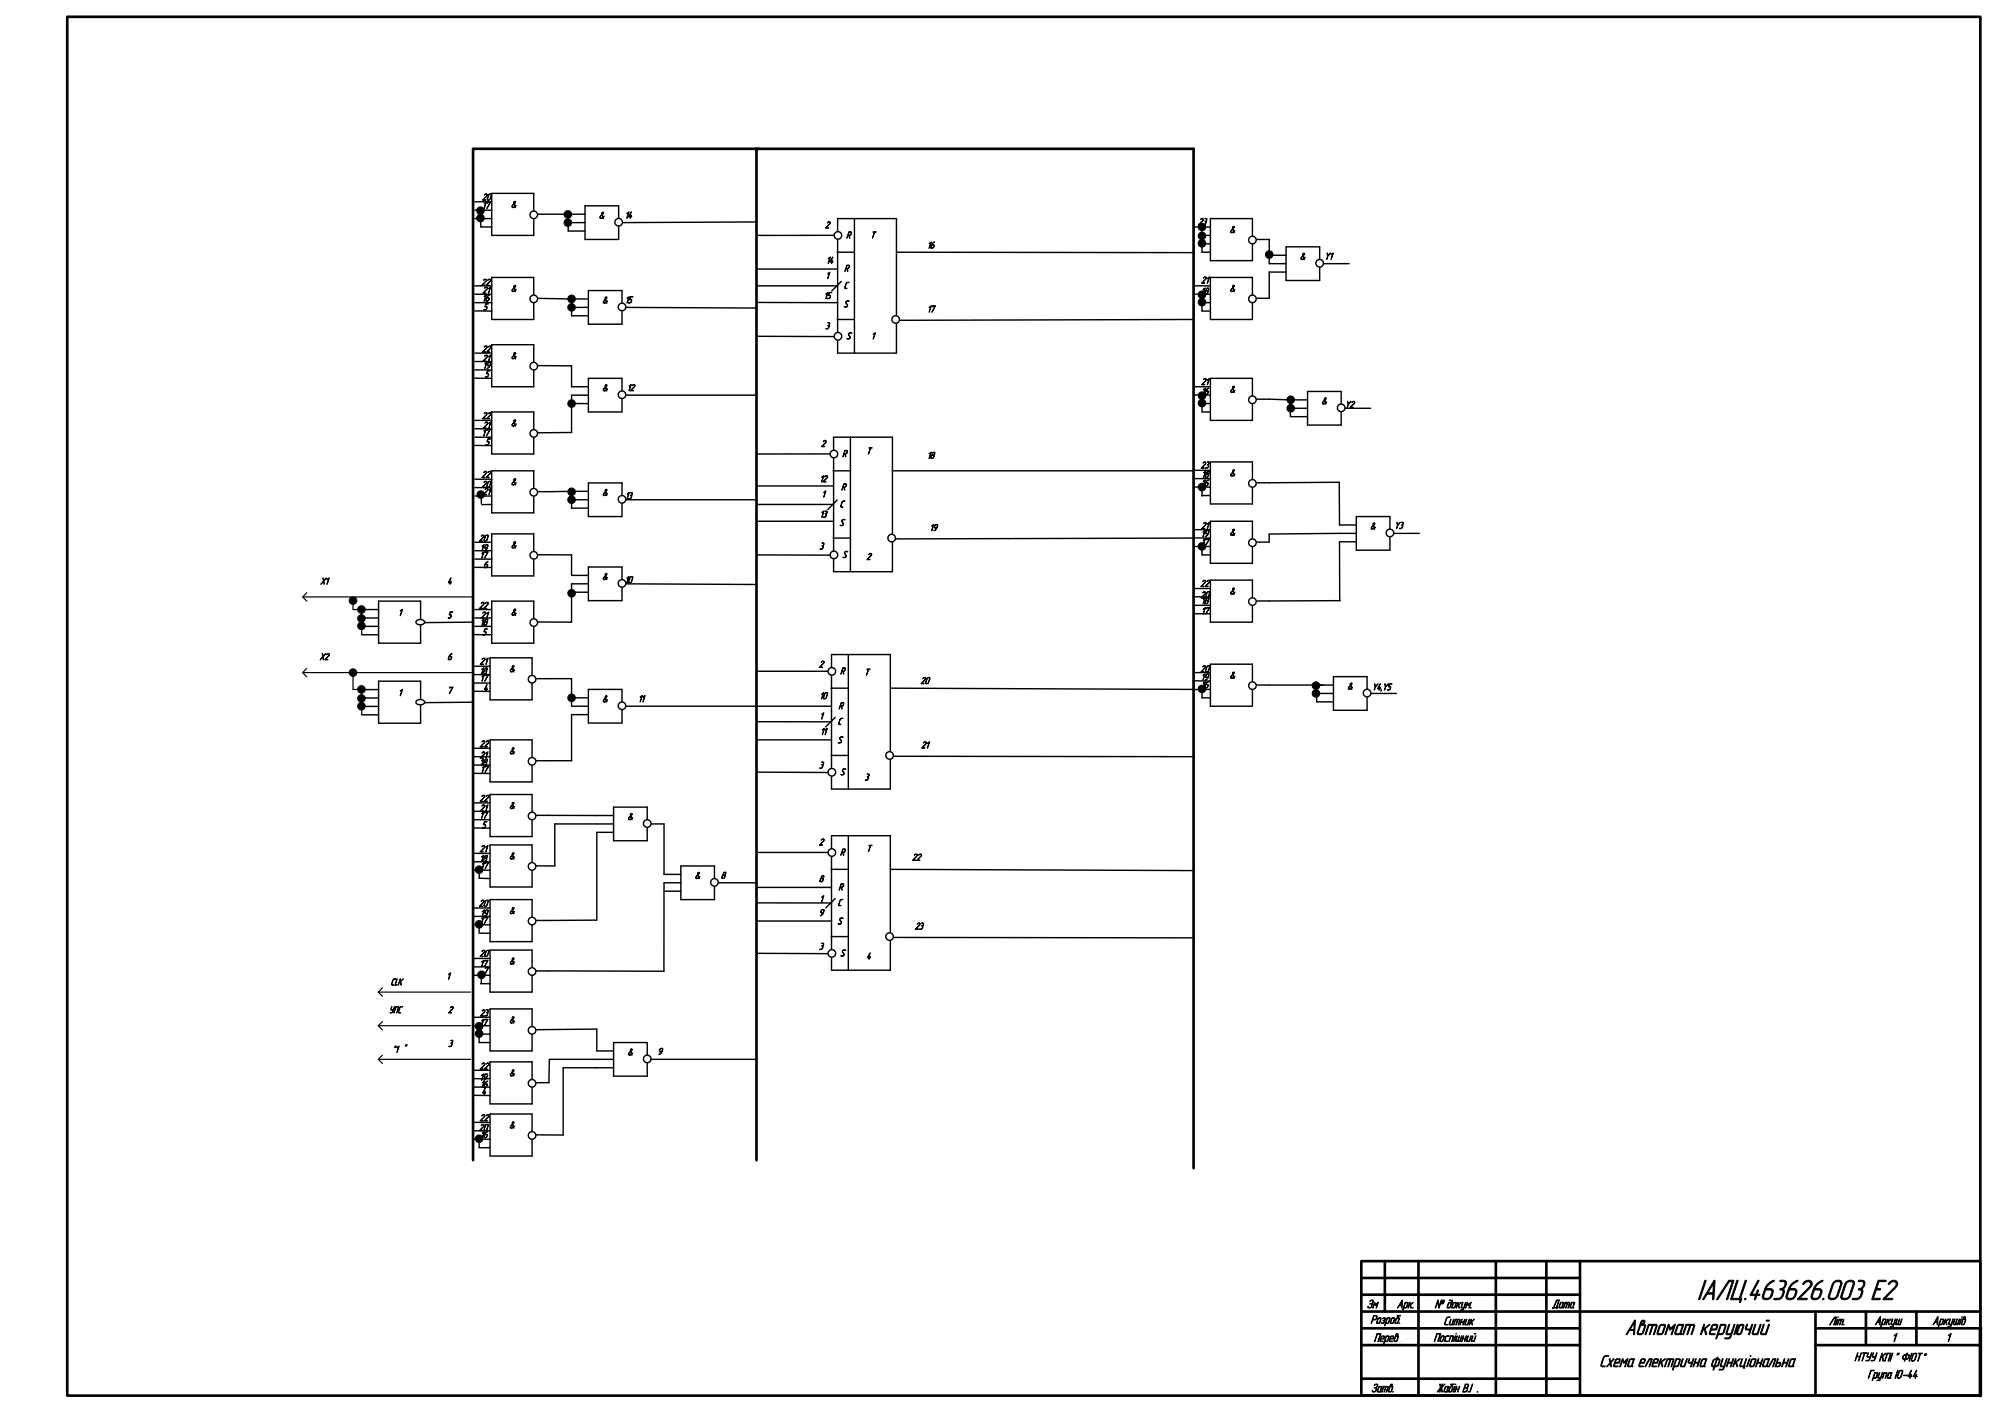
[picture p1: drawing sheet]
<svg xmlns="http://www.w3.org/2000/svg" width="594mm" height="420mm" viewBox="0 0 594 420" stroke-linecap="round" stroke-linejoin="round" font-family="sans-serif">
<g fill="none" stroke="#000" stroke-width=".79">
<path d="M225.7 44.2h-85v300.8M225 345v-300.7h130v303.1M404.9 375h184.1v40h-184.1zM411.9 375v15M421.9 375v40M444.9 375v40M459.9 375v40M469.9 375v40M404.9 385h65M404.9 380h65M404.9 395h65M404.9 400h65"/>
<path d="M404.9 390h183.9M540 395h49.2M540 400h49M540 390v25M555 390v10M570 390v10M589 395v-390h-569v410h569M404.9 410h65"/>
</g>
<path d="M589 395v20" fill="none" stroke="#000" stroke-width="1.1"/>
<g fill="none" stroke="#000" stroke-width=".35">
<path d="M90 177.5h50.7M91.2 176.3l-1.2 1.2 1.2 1.2M91.2 198.8l-1.2 1.2 1.2 1.2M90 200h50.7M105 201.1v3.9M112.5 295h27.5M113.7 293.8l-1.2 1.2 1.2 1.2M112.5 305h27.5M112.5 315h27.5M113.7 303.8l-1.2 1.2 1.2 1.2M113.7 313.8l-1.2 1.2 1.2 1.2"/>
<circle cx="105" cy="178.6" r="1.1"/>
<circle cx="105" cy="200" r="1.1"/>
</g>
<g fill="#000">
<circle cx="105" cy="178.6" r="1.1"/>
<circle cx="105" cy="200" r="1.1"/>
</g>
<path d="M246.9 135h-21.9M247.8 140h5M247.9 130h17.5v40h-17.5zM252.9 130v40M265.4 140h89.6M225 150h22.9M247.8 160h5M249 148.7l-2.8 2.8M355 160l-88.7 .2M225 165l21.9 .1" fill="none" stroke="#000" stroke-width=".42"/>
<circle cx="248" cy="135" r="1.13" fill="#fff"/>
<circle cx="248" cy="135" r="1.13" fill="none" stroke="#000" stroke-width=".42"/>
<circle cx="248" cy="165" r="1.13" fill="#fff"/>
<circle cx="248" cy="165" r="1.13" fill="none" stroke="#000" stroke-width=".42"/>
<circle cx="265.2" cy="160" r="1.13" fill="#fff"/>
<g fill="none" stroke="#000" stroke-width=".42">
<path d="M248.1 70h-23.1M249 75h5M249.1 65h17.5v40h-17.5zM254.1 65v40M266.6 75l88.4 .1M225 85h24.1M225 100l23.1 .1M249 95h5M250.2 83.7l-2.8 2.8M355 95l-87.5 .2M225 144.5h22.9M225 155h22.9"/>
<circle cx="265.2" cy="160" r="1.13"/>
</g>
<circle cx="249.2" cy="70" r="1.13" fill="#fff"/>
<circle cx="249.2" cy="70" r="1.13" fill="none" stroke="#000" stroke-width=".42"/>
<circle cx="249.2" cy="100" r="1.13" fill="#fff"/>
<circle cx="249.2" cy="100" r="1.13" fill="none" stroke="#000" stroke-width=".42"/>
<circle cx="266.4" cy="95" r="1.13" fill="#fff"/>
<g fill="none" stroke="#000" stroke-width=".42">
<path d="M225 80h24.1M225 89.9l24.1 .1M225 199.6h21.3M247.3 194.6h17.5v40h-17.5zM252.3 194.6v40M225 214.6h22.3M247.2 204.6h5M248.4 213.3l-2.8 2.8M264.8 204.6l90.2 .4M225 229.6l21.3 .1M247.2 224.6h5M265.7 224.9l89.3 .1"/>
<circle cx="266.4" cy="95" r="1.13"/>
</g>
<circle cx="247.4" cy="199.6" r="1.13" fill="#fff"/>
<circle cx="247.4" cy="199.6" r="1.13" fill="none" stroke="#000" stroke-width=".42"/>
<circle cx="247.4" cy="229.6" r="1.13" fill="#fff"/>
<circle cx="247.4" cy="229.6" r="1.13" fill="none" stroke="#000" stroke-width=".42"/>
<circle cx="264.6" cy="224.6" r="1.13" fill="#fff"/>
<g fill="none" stroke="#000" stroke-width=".42">
<path d="M225 220h22.3M225 210h22.3M225 253.5h21.3M247.2 258.5h5M247.3 248.5h17.5v40h-17.5zM252.3 248.5v40M264.8 258.5l90.2 .4M225 268.5h22.3M247.2 278.5h5M248.4 267.2l-2.8 2.8M265.7 278.7l89.3 .2M225 283.5l21.3 .1"/>
<circle cx="264.6" cy="224.6" r="1.13"/>
</g>
<circle cx="247.4" cy="253.5" r="1.13" fill="#fff"/>
<circle cx="247.4" cy="253.5" r="1.13" fill="none" stroke="#000" stroke-width=".42"/>
<circle cx="247.4" cy="283.5" r="1.13" fill="#fff"/>
<circle cx="247.4" cy="283.5" r="1.13" fill="none" stroke="#000" stroke-width=".42"/>
<circle cx="264.6" cy="278.5" r="1.13" fill="#fff"/>
<g fill="none" stroke="#000" stroke-width=".42">
<path d="M143 62.5v5M357.5 67.5v7.5M357.5 87.5v5M357.5 117.5v5M143.2 147.2v2.5M357.5 145v2.5M357.5 162.5v2.5M107.6 205h5M107.6 207.5h5M107.6 212.5h5M107.6 210.1h5M112.6 202.6h12.5v12.4h-12.5z"/>
<path d="M140.7 208.8l-15.6 .2M357.5 205v2.5M142.5 258.7v2.5M142.5 275v2.5M225 273.9h22.3M225 263.9h22.3M143.2 290l-.1 2.5M142.5 305v5M142.5 338.8v2.4"/>
<circle cx="264.6" cy="278.5" r="1.13"/>
</g>
<g fill="#000">
<circle cx="357.5" cy="117.6" r="1.1"/>
<circle cx="357.5" cy="119.9" r="1.1"/>
<circle cx="357.5" cy="144.9" r="1.1"/>
<circle cx="357.5" cy="162.5" r="1.1"/>
<circle cx="357.5" cy="204.9" r="1.1"/>
</g>
<g fill="none" stroke="#000" stroke-width=".35">
<circle cx="357.5" cy="117.6" r="1.1"/>
<circle cx="357.5" cy="119.9" r="1.1"/>
<circle cx="357.5" cy="144.9" r="1.1"/>
<circle cx="357.5" cy="162.5" r="1.1"/>
<circle cx="357.5" cy="204.9" r="1.1"/>
</g>
<path d="M124 208.3a1.53 1.53 0 0 1 2.3 .5 1.46 1.46 0 0 1-2.6 0z" fill-rule="evenodd" fill="#fff"/>
<path d="M112.6 178.7h12.5v12.6h-12.5zM107.6 181.3h5M107.6 183.8h5M107.6 188.8h5M107.6 186.2h5M140.7 185l-15.6 .1M124 208.3a1.53 1.53 0 0 1 2.3 .5 1.46 1.46 0 0 1-2.6 0z" fill="none" stroke="#000" stroke-width=".42"/>
<path d="M124 184.5a1.53 1.53 0 0 1 2.3 .5 1.46 1.46 0 0 1-2.6 0z" fill-rule="evenodd" fill="#fff"/>
<path d="M146.3 57.5h12.4v12.5h-12.4zM141.2 60h5.1M141.2 62.5h5.1M141.2 65h5.1M143 67.5h3.3M158.7 63.7h10.3M124 184.5a1.53 1.53 0 0 1 2.3 .5 1.46 1.46 0 0 1-2.6 0z" fill="none" stroke="#000" stroke-width=".42"/>
<g fill="#000">
<circle cx="142.9" cy="64.9" r="1.1"/>
<circle cx="142.9" cy="62.6" r="1.1"/>
<circle cx="143" cy="147.1" r="1.1"/>
<circle cx="107.5" cy="181.3" r="1.1"/>
<circle cx="107.5" cy="186.1" r="1.1"/>
<circle cx="107.5" cy="183.9" r="1.1"/>
<circle cx="107.5" cy="205" r="1.1"/>
<circle cx="107.5" cy="210" r="1.1"/>
<circle cx="107.5" cy="207.7" r="1.1"/>
<circle cx="142.5" cy="258.6" r="1.1"/>
<circle cx="142.5" cy="274.9" r="1.1"/>
<circle cx="143.2" cy="289.9" r="1.1"/>
<circle cx="142.5" cy="307.4" r="1.1"/>
<circle cx="142.5" cy="305.1" r="1.1"/>
<circle cx="142.5" cy="338.6" r="1.1"/>
</g>
<g fill="none" stroke="#000" stroke-width=".35">
<path d="M105 179.7v1.6h2.5l.1 7.5M105 205h2.5l.1 7.5"/>
<circle cx="142.9" cy="64.9" r="1.1"/>
<circle cx="142.9" cy="62.6" r="1.1"/>
<circle cx="143" cy="147.1" r="1.1"/>
<circle cx="107.5" cy="181.3" r="1.1"/>
<circle cx="107.5" cy="186.1" r="1.1"/>
<circle cx="107.5" cy="183.9" r="1.1"/>
<circle cx="107.5" cy="205" r="1.1"/>
<circle cx="107.5" cy="210" r="1.1"/>
<circle cx="107.5" cy="207.7" r="1.1"/>
<circle cx="142.5" cy="258.6" r="1.1"/>
<circle cx="142.5" cy="274.9" r="1.1"/>
<circle cx="143.2" cy="289.9" r="1.1"/>
<circle cx="142.5" cy="307.4" r="1.1"/>
<circle cx="142.5" cy="305.1" r="1.1"/>
<circle cx="142.5" cy="338.6" r="1.1"/>
</g>
<circle cx="158.8" cy="63.9" r="1.13" fill="#fff"/>
<g fill="none" stroke="#000" stroke-width=".42">
<path d="M141.2 92.4l5.1 .1M141.2 85h5.1M141.2 87.5h5.1M141.2 90h5.1M146.3 82.5h12.4v12.5h-12.4zM158.7 88.7l11.3 .2"/>
<circle cx="158.8" cy="63.9" r="1.13"/>
</g>
<circle cx="158.8" cy="88.9" r="1.13" fill="#fff"/>
<g fill="none" stroke="#000" stroke-width=".42">
<path d="M141.2 112.5h5.1M141.2 105h5.1M141.2 107.5h5.1M141.2 110h5.1M146.3 102.5h12.4v12.5h-12.4zM158.7 108.7l11.3 .1"/>
<circle cx="158.8" cy="88.9" r="1.13"/>
</g>
<circle cx="158.8" cy="108.9" r="1.13" fill="#fff"/>
<g fill="none" stroke="#000" stroke-width=".42">
<path d="M141.2 132.5h5.1M141.2 125h5.1M141.2 127.5h5.1M141.2 130h5.1M146.3 122.5h12.4v12.5h-12.4zM170 128.6l-11.3 .1"/>
<circle cx="158.8" cy="108.9" r="1.13"/>
</g>
<circle cx="158.8" cy="128.9" r="1.13" fill="#fff"/>
<g fill="none" stroke="#000" stroke-width=".42">
<path d="M146.3 140h12.4v12.5h-12.4zM141.2 142.5h5.1M141.2 145h5.1M141.2 147.5h5.1M146.3 150l-3 .1M158.7 146.2h5"/>
<circle cx="158.8" cy="128.9" r="1.13"/>
</g>
<circle cx="158.8" cy="146.4" r="1.13" fill="#fff"/>
<g fill="none" stroke="#000" stroke-width=".42">
<path d="M146.3 158.8h12.4v12.4h-12.4zM141.2 168.7l5.1 .1M141.2 161.3h5.1M141.2 163.7h5.1M141.2 166.3h5.1M158.7 164.9l11.3 .1"/>
<circle cx="158.8" cy="146.4" r="1.13"/>
</g>
<circle cx="158.8" cy="165.1" r="1.13" fill="#fff"/>
<g fill="none" stroke="#000" stroke-width=".42">
<path d="M146.3 178.7h12.4v12.6h-12.4zM141.2 188.7l5.1 .1M141.2 181.3h5.1M141.2 183.8h5.1M141.2 186.2h5.1M158.7 185h11.3"/>
<circle cx="158.8" cy="165.1" r="1.13"/>
</g>
<circle cx="158.8" cy="185.1" r="1.13" fill="#fff"/>
<g fill="none" stroke="#000" stroke-width=".42">
<path d="M140.8 198.1h5M145.8 195.6h12.4v12.5h-12.4zM140.7 205.5l5.1 .1M140.8 200.6h5M140.8 203.1h5M158.2 201.8h5.1"/>
<circle cx="158.8" cy="185.1" r="1.13"/>
</g>
<circle cx="158.3" cy="202" r="1.13" fill="#fff"/>
<g fill="none" stroke="#000" stroke-width=".42">
<path d="M145.8 220h12.4v12.5h-12.4zM140.7 230h5.1M140.8 222.5h5M140.8 225h5M140.8 227.5h5M158.2 226.2h5.1"/>
<circle cx="158.3" cy="202" r="1.13"/>
</g>
<circle cx="158.3" cy="226.4" r="1.13" fill="#fff"/>
<g fill="none" stroke="#000" stroke-width=".42">
<path d="M140.8 238.7h5M145.8 236.3h12.4v12.5h-12.4zM140.7 246.2h5.1M140.8 241.3h5M140.8 243.7h5M158.2 242.5h5.1"/>
<circle cx="158.3" cy="226.4" r="1.13"/>
</g>
<circle cx="158.3" cy="242.6" r="1.13" fill="#fff"/>
<g fill="none" stroke="#000" stroke-width=".42">
<path d="M140.8 253.7h5M140.8 256.3h5M140.8 258.7h5M145.8 251.2h12.4v12.6h-12.4zM158.2 257.5h6.8M142.5 261.1l3.3 .1"/>
<circle cx="158.3" cy="242.6" r="1.13"/>
</g>
<circle cx="158.3" cy="257.6" r="1.13" fill="#fff"/>
<g fill="none" stroke="#000" stroke-width=".42">
<path d="M140.8 270h5M140.8 272.5h5M140.8 275h5M142.8 277.5h3M145.8 267.5h12.4v12.5h-12.4zM158.2 273.7h5.1"/>
<circle cx="158.3" cy="257.6" r="1.13"/>
</g>
<circle cx="158.3" cy="273.9" r="1.13" fill="#fff"/>
<g fill="none" stroke="#000" stroke-width=".42">
<path d="M140.8 285h5M140.8 287.5h5M140.8 290h5M142.9 292.5h2.9M145.8 282.5h12.4v12.5h-12.4zM158.2 288.7h5.1"/>
<circle cx="158.3" cy="273.9" r="1.13"/>
</g>
<circle cx="158.3" cy="288.9" r="1.13" fill="#fff"/>
<g fill="none" stroke="#000" stroke-width=".42">
<path d="M145.8 300h12.4v12.5h-12.4zM140.8 302.5h5M140.8 305h5M142.5 307.5h3.3M142.5 310h3.3M177.5 306l-19.3 .2"/>
<circle cx="158.3" cy="288.9" r="1.13"/>
</g>
<circle cx="158.3" cy="306.4" r="1.13" fill="#fff"/>
<g fill="none" stroke="#000" stroke-width=".42">
<path d="M140.8 318.3h5M145.8 315.8h12.4v12.4h-12.4zM140.7 325.7l5.1 .1M140.8 320.7h5M140.8 323.3h5M158.2 321.9h5.1"/>
<circle cx="158.3" cy="306.4" r="1.13"/>
</g>
<circle cx="158.3" cy="322.1" r="1.13" fill="#fff"/>
<g fill="none" stroke="#000" stroke-width=".42">
<path d="M140.8 333.7h5M140.8 336.3h5M140.8 338.8h5M145.8 331.3h12.4v12.5h-12.4zM158.2 337.4l9.3 .1M145.8 341.2l-3.2 .1"/>
<circle cx="158.3" cy="322.1" r="1.13"/>
</g>
<circle cx="158.3" cy="337.6" r="1.13" fill="#fff"/>
<g fill="none" stroke="#000" stroke-width=".42">
<path d="M169 63.7h5M169 66.2h5M169 68.7h5M174 61.2h10v10h-10zM225 66l-41 .2"/>
<circle cx="158.3" cy="337.6" r="1.13"/>
</g>
<circle cx="184" cy="66.1" r="1.13" fill="#fff"/>
<g fill="none" stroke="#000" stroke-width=".42">
<path d="M170 88.9h5M170 91.4h5M170 93.9h5M175 86.4h10v10h-10zM185 91.4l40 .2"/>
<circle cx="184" cy="66.1" r="1.13"/>
</g>
<circle cx="185" cy="91.3" r="1.13" fill="#fff"/>
<g fill="none" stroke="#000" stroke-width=".42">
<path d="M170 115h5M170 117.5h5M175 112.5h10v10h-10zM185 117.5h40M170 120h5"/>
<circle cx="185" cy="91.3" r="1.13"/>
</g>
<circle cx="185" cy="117.4" r="1.13" fill="#fff"/>
<g fill="none" stroke="#000" stroke-width=".42">
<path d="M170 146.1h5M170 148.6h5M170 151.1h5M175 143.6h10v10h-10zM185 148.6h40"/>
<circle cx="185" cy="117.4" r="1.13"/>
</g>
<circle cx="185" cy="148.5" r="1.13" fill="#fff"/>
<g fill="none" stroke="#000" stroke-width=".42">
<path d="M170 171.1h5M170 173.6h5M170 176.1h5M175 168.6h10v10h-10zM185 173.6l40 .2"/>
<circle cx="185" cy="148.5" r="1.13"/>
</g>
<circle cx="185" cy="173.5" r="1.13" fill="#fff"/>
<g fill="none" stroke="#000" stroke-width=".42">
<path d="M170 207.5h5M170 210h5M170 212.5h5M175 205h10v10h-10zM185 210h40"/>
<circle cx="185" cy="173.5" r="1.13"/>
</g>
<circle cx="185" cy="209.9" r="1.13" fill="#fff"/>
<g fill="none" stroke="#000" stroke-width=".42">
<path d="M182.5 240h10v10h-10zM177.5 242.5h5M177.5 245h5M177.5 247.5h5M192.5 245h5"/>
<circle cx="185" cy="209.9" r="1.13"/>
</g>
<circle cx="192.5" cy="244.9" r="1.13" fill="#fff"/>
<g fill="none" stroke="#000" stroke-width=".42">
<path d="M202.5 257.5h10v10h-10zM197.5 260h5M197.5 262.5h5M197.5 265h5M212.5 262.5h12.5"/>
<circle cx="192.5" cy="244.9" r="1.13"/>
</g>
<circle cx="212.5" cy="262.4" r="1.13" fill="#fff"/>
<g fill="none" stroke="#000" stroke-width=".42">
<path d="M177.5 312.5h5M177.5 315h5M177.5 317.5h5M182.5 310h10v10h-10zM192.5 315h32.5"/>
<circle cx="212.5" cy="262.4" r="1.13"/>
</g>
<circle cx="192.5" cy="314.9" r="1.13" fill="#fff"/>
<g fill="none" stroke="#000" stroke-width=".42">
<path d="M169 63.7v5M355 67.5h5M357.5 70h2.5M357.5 72.5h2.5M357.5 75h2.5M360 65h12.5v12.5h-12.5zM372.5 71.2h5M170 88.9v5M170 108.8v6.2M170 117.5v11.1M163.7 146.2l6.3-.1v5M170 165v6.1"/>
<path d="M170 173.6v11.4M163.3 201.8h6.7v8.2M170 212.5v13.7h-6.7M163.2 242.5h14.3M177.5 245h-12.5v12.5M177.5 247.5v26.1l-14.2 .1M197.5 245v15M197.5 262.5v26.3l-34.2-.1M177.5 306v6.5M177.5 315h-14.1l-.1 6.9M177.5 317.5h-10v20"/>
<circle cx="192.5" cy="314.9" r="1.13"/>
</g>
<circle cx="372.5" cy="71.4" r="1.13" fill="#fff"/>
<g fill="none" stroke="#000" stroke-width=".42">
<path d="M383.9 118.9h5M388.9 116.4h10v10h-10zM383.9 121.4h5M383.9 123.9h5M398.9 121.4h8.7"/>
<circle cx="372.5" cy="71.4" r="1.13"/>
</g>
<circle cx="398.9" cy="121.3" r="1.13" fill="#fff"/>
<g fill="none" stroke="#000" stroke-width=".42">
<path d="M398.4 156.1h5M398.4 158.6h5M403.4 153.6h10v10h-10zM413.4 158.6h8.8M398.4 161.1h5"/>
<circle cx="398.9" cy="121.3" r="1.13"/>
</g>
<circle cx="413.4" cy="158.5" r="1.13" fill="#fff"/>
<g fill="none" stroke="#000" stroke-width=".42">
<path d="M354.9 87.5h5.1M355 85h5M357.5 90h2.5M357.5 92.5h2.5M360 82.5h12.5v12.5h-12.5zM372.5 88.7h5"/>
<circle cx="413.4" cy="158.5" r="1.13"/>
</g>
<circle cx="372.5" cy="88.9" r="1.13" fill="#fff"/>
<g fill="none" stroke="#000" stroke-width=".42">
<path d="M354.9 117.5h5.1M355 115h5M360 112.5h12.5v12.5h-12.5zM372.5 118.7h5M357.5 120h2.5M357.5 122.5h2.5"/>
<circle cx="372.5" cy="88.9" r="1.13"/>
</g>
<circle cx="372.5" cy="118.9" r="1.13" fill="#fff"/>
<g fill="none" stroke="#000" stroke-width=".42">
<path d="M355 139.9h5M360 137.4h12.5v12.5h-12.5zM354.9 142.3l5.1 .1M355.1 144.8l4.9 .1M357.5 147.4h2.5M372.5 143.6h5"/>
<circle cx="372.5" cy="118.9" r="1.13"/>
</g>
<g fill="#000">
<circle cx="357.5" cy="72.4" r="1.1"/>
<circle cx="357.5" cy="70.1" r="1.1"/>
<circle cx="357.5" cy="67.5" r="1.1"/>
<circle cx="357.5" cy="87.6" r="1.1"/>
<circle cx="357.5" cy="89.9" r="1.1"/>
</g>
<g fill="none" stroke="#000" stroke-width=".35">
<circle cx="357.5" cy="72.4" r="1.1"/>
<circle cx="357.5" cy="70.1" r="1.1"/>
<circle cx="357.5" cy="67.5" r="1.1"/>
<circle cx="357.5" cy="87.6" r="1.1"/>
<circle cx="357.5" cy="89.9" r="1.1"/>
</g>
<circle cx="372.5" cy="143.7" r="1.13" fill="#fff"/>
<g fill="none" stroke="#000" stroke-width=".42">
<path d="M354.9 159.9l5.1 .1M355 157.5h5M360 155h12.5v12.5h-12.5zM355 162.5h5M357.5 165h2.5M372.5 161.2h5"/>
<circle cx="372.5" cy="143.7" r="1.13"/>
</g>
<circle cx="372.5" cy="161.4" r="1.13" fill="#fff"/>
<g fill="none" stroke="#000" stroke-width=".42">
<path d="M354.9 177.5h5.1M355 175h5M360 172.5h12.5v12.5h-12.5zM372.5 178.7h5M355 180h5M355.1 182.5h4.9"/>
<circle cx="372.5" cy="161.4" r="1.13"/>
</g>
<circle cx="372.5" cy="178.9" r="1.13" fill="#fff"/>
<g fill="none" stroke="#000" stroke-width=".42">
<path d="M360 197.5h12.5v12.5h-12.5zM354.9 202.4l5.1 .1M355 200h5M357.5 207.5h2.5M360 205h-5M372.5 203.7h5"/>
<circle cx="372.5" cy="178.9" r="1.13"/>
</g>
<circle cx="372.5" cy="203.9" r="1.13" fill="#fff"/>
<g fill="none" stroke="#000" stroke-width=".42">
<path d="M377.5 75.9h5M377.5 78.4h5M382.5 73.4h10v10h-10zM392.5 78.4h8.7M377.5 80.9h5"/>
<circle cx="372.5" cy="203.9" r="1.13"/>
</g>
<circle cx="392.5" cy="78.3" r="1.13" fill="#fff"/>
<g fill="none" stroke="#000" stroke-width=".42">
<path d="M391.6 203.7h5M391.6 206.2h5M391.6 208.7h5M396.6 201.2h10v10h-10zM406.6 206.2h8.7"/>
<circle cx="392.5" cy="78.3" r="1.13"/>
</g>
<circle cx="406.6" cy="206.1" r="1.13" fill="#fff"/>
<g fill="none" stroke="#000" stroke-width=".42">
<path d="M377.5 71.2v7.2M377.5 80.9v7.8M377.5 118.7l6.3 .2M383.7 118.9l.1 5M398.3 143.4l.1 12.7M398.4 143.4l-20.9 .2M398.5 158.6l-21 .2v2.4M398.4 161.1l.1 17.5M398.6 178.6l-21.1 .1M377.5 203.7h16.1M391.6 203.7v5"/>
<circle cx="406.6" cy="206.1" r="1.13"/>
</g>
<g fill="#000">
<circle cx="168.9" cy="66.2" r="1.1"/>
<circle cx="168.9" cy="63.7" r="1.1"/>
<circle cx="377.5" cy="75.7" r="1.1"/>
<circle cx="170" cy="91.4" r="1.1"/>
<circle cx="170" cy="88.9" r="1.1"/>
<circle cx="170" cy="120" r="1.1"/>
<circle cx="383.9" cy="118.9" r="1.1"/>
<circle cx="383.9" cy="121.4" r="1.1"/>
<circle cx="170" cy="146.2" r="1.1"/>
<circle cx="170" cy="148.6" r="1.1"/>
<circle cx="170" cy="176.4" r="1.1"/>
<circle cx="170" cy="207.5" r="1.1"/>
<circle cx="391.4" cy="206.2" r="1.1"/>
<circle cx="391.4" cy="203.9" r="1.1"/>
</g>
<g fill="none" stroke="#000" stroke-width=".35">
<circle cx="168.9" cy="66.2" r="1.1"/>
<circle cx="168.9" cy="63.7" r="1.1"/>
<circle cx="377.5" cy="75.7" r="1.1"/>
<circle cx="170" cy="91.4" r="1.1"/>
<circle cx="170" cy="88.9" r="1.1"/>
<circle cx="170" cy="120" r="1.1"/>
<circle cx="383.9" cy="118.9" r="1.1"/>
<circle cx="383.9" cy="121.4" r="1.1"/>
<circle cx="170" cy="146.2" r="1.1"/>
<circle cx="170" cy="148.6" r="1.1"/>
<circle cx="170" cy="176.4" r="1.1"/>
<circle cx="170" cy="207.5" r="1.1"/>
<circle cx="391.4" cy="206.2" r="1.1"/>
<circle cx="391.4" cy="203.9" r="1.1"/>
</g>
<text font-size="8.9" x="504.7" y="386.5">ІАЛЦ.463626.003 Е2</text>
<text font-size="6.7" x="483.3" y="396.9">Автомат керуючий</text>
<text font-size="5.2" x="475.7" y="406.4">Схема електрична функціональна</text>
<g font-size="3.7">
<text x="406.5" y="389">Зм .</text>
<text x="415.4" y="389">Арк.</text>
<text x="426.6" y="389">№ докум.</text>
<text x="461.6" y="389">Дата</text>
<text x="407.6" y="393.6">Розроб.</text>
<text x="429.3" y="394">Ситник</text>
<text x="544" y="394">Літ.</text>
<text x="557.6" y="393.9">Аркуш</text>
<text x="574.7" y="393.9">Аркушів</text>
<text x="408.6" y="398.9">Перев .</text>
<text x="426.4" y="398.9">Поспішний</text>
<text x="562.6" y="398.9">1</text>
<text x="578.7" y="398.9">1</text>
<text x="551.5" y="404.7">НТУУ КПІ ” ФІОТ“</text>
<text x="407.8" y="414">Затв.</text>
<text x="427.2" y="414">Жабін В.І .</text>
<text x="555.5" y="409.8">Група ІО-44</text>
</g>
<g font-size="3">
<text x="143.4" y="59.6">20</text>
<text x="143.4" y="62">17</text>
<text x="152" y="61.7">&amp;</text>
<text x="178.1" y="65">&amp;</text>
<text x="185.8" y="64.9">14</text>
<text x="245.4" y="67.8">2</text>
<text x="251.7" y="70.8">R</text>
<text x="258.9" y="70.8">T</text>
<text x="356.3" y="66.8">23</text>
<text x="365.7" y="69.2">&amp;</text>
<text x="275.7" y="73.8">16</text>
<text x="386.6" y="77.2">&amp;</text>
<text x="393.9" y="77.1">Y1</text>
<text x="245.6" y="82.8">1</text>
<text x="245.7" y="78.3">14</text>
<text x="251.1" y="80.7">R</text>
<text x="143.1" y="84.9">22</text>
<text x="143.4" y="89.6">16</text>
<text x="143.4" y="87.2">21</text>
<text x="152" y="86.7">&amp;</text>
<text x="245" y="88.8">15</text>
<text x="250.9" y="85.8">C</text>
<text x="357.2" y="87.5">1</text>
<text x="357.2" y="84.2">21</text>
<text x="358" y="87.5">8</text>
<text x="365.7" y="86.7">&amp;</text>
<text x="143.7" y="92.2">5</text>
<text x="179.1" y="90.2">&amp;</text>
<text x="185.9" y="90.1">15</text>
<text x="250.9" y="91.3">S</text>
<text x="275.7" y="92.8">17</text>
<text x="245.4" y="97.8">3</text>
<text x="251.7" y="100.8">S</text>
<text x="259.1" y="100.8">1</text>
<text x="143.3" y="104.8">22</text>
<text x="143.4" y="107.5">21</text>
<text x="152" y="106.7">&amp;</text>
<text x="143.6" y="109.6">19</text>
<text x="144.2" y="112.1">5</text>
<text x="179.1" y="116.3">&amp;</text>
<text x="186.5" y="116.2">12</text>
<text x="357.2" y="114.4">21</text>
<text x="357.3" y="117.3">16</text>
<text x="365.7" y="116.7">&amp;</text>
<text x="143.3" y="124.6">22</text>
<text x="393" y="120.2">&amp;</text>
<text x="400" y="121.2">Y2</text>
<text x="143.3" y="129.6">17</text>
<text x="143.5" y="127.4">21</text>
<text x="152" y="126.7">&amp;</text>
<text x="144.3" y="132.4">5</text>
<text x="244.2" y="132.8">2</text>
<text x="250.5" y="135.8">R</text>
<text x="257.7" y="135">T</text>
<text x="275.7" y="136.3">18</text>
<text x="143.2" y="142">22</text>
<text x="243.7" y="143.3">12</text>
<text x="357.1" y="139.2">23</text>
<text x="357.4" y="142">18</text>
<text x="365.7" y="141.6">&amp;</text>
<text x="143.2" y="145">20</text>
<text x="143.6" y="147.1">21</text>
<text x="152" y="144.2">&amp;</text>
<text x="179.1" y="147.4">&amp;</text>
<text x="185.9" y="148.3">13</text>
<text x="244.4" y="147.8">1</text>
<text x="250.2" y="145.7">R</text>
<text x="357.2" y="144.6">16</text>
<text x="243.8" y="153.8">13</text>
<text x="249.7" y="150.8">C</text>
<text x="142.4" y="161">20</text>
<text x="249.7" y="156.3">S</text>
<text x="276.5" y="157.8">19</text>
<text x="357.2" y="159.6">19</text>
<text x="357.2" y="157.2">21</text>
<text x="365.7" y="159.2">&amp;</text>
<text x="407.5" y="157.4">&amp;</text>
<text x="414.7" y="157.2">Y3</text>
<text x="142.7" y="166">17</text>
<text x="142.7" y="163.9">19</text>
<text x="152" y="163">&amp;</text>
<text x="243.7" y="163.3">3</text>
<text x="250.5" y="165.8">S</text>
<text x="257.7" y="166.4">2</text>
<text x="357.2" y="162.1">17</text>
<text x="95.2" y="173.8">X1</text>
<text x="133" y="173.7">4</text>
<text x="143.7" y="168.9">6</text>
<text x="179.1" y="172.4">&amp;</text>
<text x="185.8" y="173.3">10</text>
<text x="357" y="174.4">22</text>
<text x="357" y="177.8">20</text>
<text x="357.2" y="179.6">18</text>
<text x="365.7" y="176.7">&amp;</text>
<text x="118.4" y="183.1">1</text>
<text x="133.1" y="183.8">5</text>
<text x="142.4" y="181">22</text>
<text x="142.7" y="186">18</text>
<text x="142.9" y="183.9">21</text>
<text x="152" y="183">&amp;</text>
<text x="357.2" y="182.6">17</text>
<text x="143.4" y="188.9">5</text>
<text x="95" y="196.2">X2</text>
<text x="133" y="196.2">6</text>
<text x="142.7" y="197.6">21</text>
<text x="142.6" y="200.5">18</text>
<text x="142.7" y="202.6">17</text>
<text x="151.5" y="199.8">&amp;</text>
<text x="243.5" y="198.5">2</text>
<text x="249.9" y="200.5">R</text>
<text x="257.1" y="200.8">T</text>
<text x="273.8" y="203.3">20</text>
<text x="357" y="199.8">20</text>
<text x="357.2" y="202.3">19</text>
<text x="365.7" y="201.7">&amp;</text>
<text x="118.4" y="206.9">1</text>
<text x="133" y="206.2">7</text>
<text x="143.7" y="205.5">4</text>
<text x="179.1" y="208.8">&amp;</text>
<text x="189.8" y="208.7">11</text>
<text x="243.7" y="207.8">10</text>
<text x="357.2" y="204.6">16</text>
<text x="400.7" y="205">&amp;</text>
<text x="408" y="205.2">Y4,Y5</text>
<text x="243.7" y="213.8">1</text>
<text x="249.1" y="215.5">C</text>
<text x="249.4" y="210.8">R</text>
<text x="243.9" y="218.5">11</text>
<text x="249.1" y="221">S</text>
<text x="142.6" y="222.2">22</text>
<text x="142.6" y="225.5">21</text>
<text x="142.6" y="227.6">18</text>
<text x="151.5" y="224.2">&amp;</text>
<text x="274" y="222.5">21</text>
<text x="142.8" y="229.7">17</text>
<text x="243.6" y="228.5">3</text>
<text x="249.9" y="230.5">S</text>
<text x="257.1" y="232">3</text>
<text x="142.6" y="238.3">22</text>
<text x="142.6" y="241.2">21</text>
<text x="142.6" y="243.3">17</text>
<text x="151.5" y="240.5">&amp;</text>
<text x="186.6" y="243.8">&amp;</text>
<text x="143.3" y="246.2">5</text>
<text x="243.5" y="251.3">2</text>
<text x="142.6" y="253.3">21</text>
<text x="142.6" y="256.2">18</text>
<text x="151.5" y="255.5">&amp;</text>
<text x="249.9" y="254.3">R</text>
<text x="257.7" y="253.2">T</text>
<text x="271.3" y="255.8">22</text>
<text x="142.8" y="258.3">17</text>
<text x="206.6" y="261.3">&amp;</text>
<text x="214.4" y="261.2">8</text>
<text x="243.5" y="262.2">8</text>
<text x="142.4" y="269.6">20</text>
<text x="243.7" y="268.2">1</text>
<text x="249.1" y="269.3">C</text>
<text x="249.4" y="264.7">R</text>
<text x="142.6" y="274.6">17</text>
<text x="142.8" y="272.5">19</text>
<text x="151.5" y="271.7">&amp;</text>
<text x="243.5" y="272.3">9</text>
<text x="249.1" y="274.8">S</text>
<text x="272.1" y="276.3">23</text>
<text x="142.6" y="284.4">20</text>
<text x="142.6" y="287.5">17</text>
<text x="151.5" y="286.7">&amp;</text>
<text x="243.6" y="282.3">3</text>
<text x="249.9" y="284.3">S</text>
<text x="257.7" y="285.2">4</text>
<text x="116.2" y="293">CLK</text>
<text x="132.8" y="291.2">1</text>
<text x="143.6" y="289.6">7</text>
<text x="115.7" y="301.2">УПС</text>
<text x="133.2" y="301.2">2</text>
<text x="142.6" y="305">17</text>
<text x="142.7" y="302.2">23</text>
<text x="151.5" y="304.2">&amp;</text>
<text x="133.3" y="311.2">3</text>
<text x="116.7" y="313">“1 ”</text>
<text x="142.6" y="318">22</text>
<text x="186.6" y="313.8">&amp;</text>
<text x="195.5" y="313.6">9</text>
<text x="142.6" y="321.2">19</text>
<text x="142.8" y="323.3">16</text>
<text x="151.5" y="320">&amp;</text>
<text x="143.2" y="325.5">4</text>
<text x="142.6" y="333.3">22</text>
<text x="151.5" y="335.5">&amp;</text>
<text x="142.4" y="336.2">20</text>
<text x="142.8" y="338.3">16</text>
</g>
</svg>
